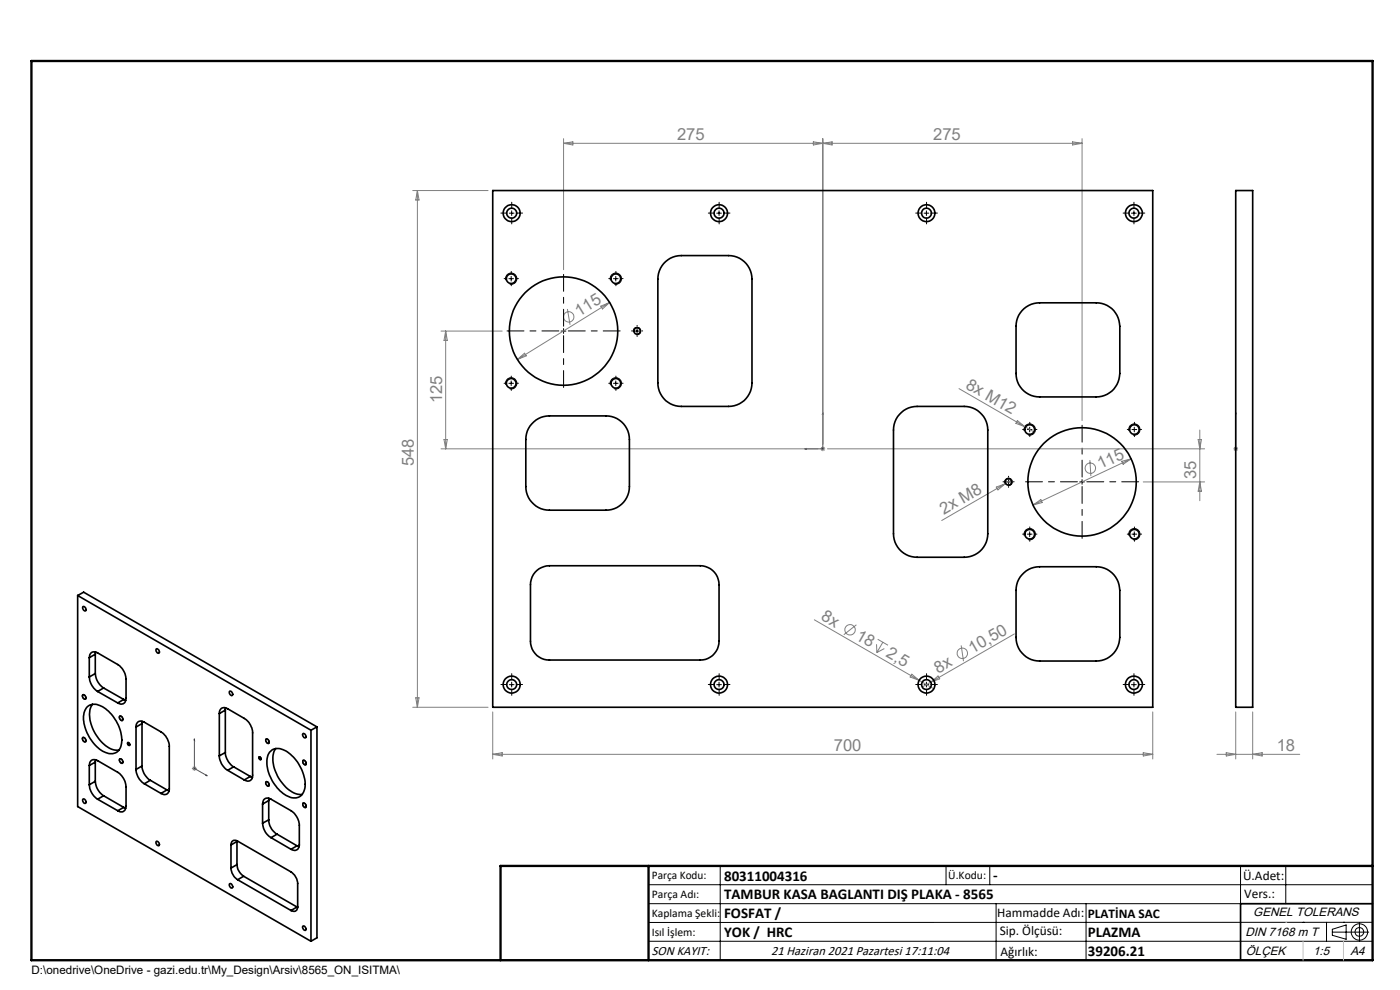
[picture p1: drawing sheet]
<svg xmlns="http://www.w3.org/2000/svg" width="297mm" height="210mm" viewBox="0 0 297 210" stroke-linecap="round" stroke-linejoin="round" font-family="sans-serif">
<g fill="none" stroke="#808080" stroke-width=".21">
<path d="M119.6 29.4v27.8M119.6 30.4h110M119.6 30.4l1.9-.3v.7zM172.5 30.1l2.1 .3-2.1 .4zM174.6 29.4v64.8M174.6 30.4l1.9-.3v.7zM227.5 30.1l2.1 .3-2.1 .4zM229.6 29.4v59.8M87.6 40.4h15.9M88.5 40.4v109.6M88.5 40.4l.4 2h-.7zM93.6 70.2h12.9"/>
<path d="M94.5 70.2v25M94.5 70.2l.4 2h-.7zM109.7 76.3l1.6-1.4 .4 .6zM120.4 65.5l.5 3.4M127.5 64.9l1.8-.7-1.5 1.3zM129.3 64.2l-19.6 12.1M93.6 95.2h79.9M94.2 93.2h.7l-.4 2zM174.1 95.2h.9M174.2 94.9l.7 .7M174.6 94.7v1M174.9 94.9l-.7 .7"/>
<path d="M175.5 95.2h80.1M203.4 82.4l14 8.1M215.8 89.2l1.6 1.3-1.9-.7zM217.4 90.5l2.1 1.2M231.2 97.6l.2 3.4M238 97.9l2-.6-1.7 1.2zM240 97.3l-20.9 9.8M254.2 93.2h.7l-.4 2zM254.5 91.2v15M261.7 95.2h.9M261.8 94.9l.7 .7M262.1 94.7v1"/>
<path d="M262.5 94.9l-.7 .7M211.3 103.3l2-.7-1.6 1.3zM213.3 102.6l-13.5 7.8M214.6 101.8l-1.3 .8M219.1 107.1l1.7-1.1 .3 .6zM242.5 102.2h13.1M254.5 102.2l.4 2h-.7zM172.8 131.5l22.2 12.8M181.7 132.5l-2.7 2.1M185.9 136.7l.1 1.7M186.2 135.6l2.2 1.3M187.3 136.2l-1.3 2.2"/>
<path d="M187.6 137.6l-1.6 .8M203.9 136.9l.5 3.4M215.2 134.5l-17.8 10.2M87.6 150h15.9M88.2 148h.7l-.4 2zM104.5 151v10M193.4 143l1.6 1.3-1.9-.7zM195 144.3l3.1 1.8M197.4 144.7l-1.7 1M197.4 144.7l1.6-1.3 .4 .6zM242.5 159.7l2 .3-2 .4zM244.5 151v10"/>
<path d="M260.1 159.7l2 .3-2 .4zM262.1 151v10M265.7 151v10M40.7 163h1M40.9 162.7l.7 .7M41.2 162.5v1M41.6 162.7l-.7 .7M104.5 160h140M104.5 160l2-.3v.7zM258.2 160h17.5M265.7 160l2.1-.3v.7z"/>
<circle cx="120.7" cy="67.2" r="1.12"/>
<circle cx="231.3" cy="99.3" r="1.1"/>
<circle cx="180.3" cy="133.6" r="1.11"/>
<circle cx="204.1" cy="138.6" r="1.11"/>
</g>
<g fill="none" stroke="#000" stroke-width=".21">
<path d="M107.3 59.4a1.2 1.2 0 0 1 1-1.5 1.2 1.2 0 0 1 1.3 1.3 1.2 1.2 0 0 1-1.5 1.1M108 59.1h.9M108.1 45.2h.9M108.4 58.6v1M108.5 44.7v1M129.5 59.4a1.2 1.2 0 0 1 1-1.5 1.2 1.2 0 0 1 1.3 1.3 1.2 1.2 0 0 1-1.5 1.1M130.1 59.1h1M130.6 58.6v1M152 45.2h1M152.5 44.7v1M196 45.2h1M196.5 44.7v1"/>
<path d="M240 45.2h1.1M240.6 44.7v1M119 70.2h1.1M119.6 69.7v1M134.4 70.4a.81 .81 0 0 1 .7-1 .81 .81 0 0 1 .9 .9 .81 .81 0 0 1-1.1 .7M134.7 70.2h.9M135.1 69.7v1M107.3 81.6a1.2 1.2 0 0 1 1-1.5 1.2 1.2 0 0 1 1.3 1.3 1.2 1.2 0 0 1-1.5 1.1M108 81.3h.9M108.4 80.8v1M129.5 81.6a1.2 1.2 0 0 1 1-1.5 1.2 1.2 0 0 1 1.3 1.3 1.2 1.2 0 0 1-1.5 1.1M130.1 81.3h1"/>
<path d="M130.6 80.8v1M217.3 91.4a1.2 1.2 0 0 1 1-1.5 1.2 1.2 0 0 1 1.3 1.3 1.2 1.2 0 0 1-1.5 1.1M217.9 91.1h1M218.4 90.6v1M239.5 91.4a1.19 1.19 0 0 1 1-1.5 1.19 1.19 0 0 1 1.3 1.3 1.19 1.19 0 0 1-1.5 1.1M240.1 91.1h1.1M240.6 90.6v1M213.2 102.4a.8 .8 0 0 1 .7-1 .8 .8 0 0 1 .9 .9 .8 .8 0 0 1-1.1 .7M213.4 102.2h1.1M214 101.7v1M217.3 113.6a1.2 1.2 0 0 1 1-1.5 1.2 1.2 0 0 1 1.3 1.3 1.2 1.2 0 0 1-1.5 1.1M217.9 113.3h1"/>
<path d="M218.4 112.8v1M229.1 102.2h.9M229.6 101.7v1M239.5 113.6a1.19 1.19 0 0 1 1-1.5 1.19 1.19 0 0 1 1.3 1.3 1.19 1.19 0 0 1-1.5 1.1M240.1 113.3h1.1M240.6 112.8v1M17.5 147.3a.63 .63 0 0 1 .7 .3 .63 .63 0 0 1-.1 .8 .74 .74 0 0 1-.6-1.1zM17.5 156.4a.63 .63 0 0 1 .7 .3 .63 .63 0 0 1-.1 .7 .74 .74 0 0 1-.6-1zM25.4 151.9a.65 .65 0 0 1 .6 .3 .65 .65 0 0 1-.1 .7 .76 .76 0 0 1-.5-1zM27.1 157.5l.1-.1a.44 .44 0 0 1 .2 .8l-.1-.1a.44 .44 0 0 1-.2-.6zM56.3 156.8a.59 .59 0 0 1 .7 .2 .59 .59 0 0 1 0 .8 .81 .81 0 0 1-.7-1zM108.1 145.2h.9"/>
<path d="M108.5 144.7v1M152 145.2h1M152.5 144.7v1M196 145.2h1M196.5 144.7v1M240 145.2h1.1M240.6 144.7v1M25.4 160.9a.65 .65 0 0 1 .6 .4 .65 .65 0 0 1-.1 .7 .8 .8 0 0 1-.5-1.1zM54.9 160.5a.35 .35 0 0 1 .5 .2 .35 .35 0 0 1-.2 .5l-.3-.4zM56.3 165.9a.59 .59 0 0 1 .7 .2 .59 .59 0 0 1 0 .7 .81 .81 0 0 1-.7-.9zM64.2 170.3a.64 .64 0 0 1 .7 .3 .64 .64 0 0 1-.1 .8 .76 .76 0 0 1-.6-1.1zM64.2 161.3a.61 .61 0 0 1 .7 .3 .61 .61 0 0 1-.1 .7 .75 .75 0 0 1-.6-1z"/>
<path d="M137.6 187.7h153.6M137.6 191.7h153.6M137.6 199.7h153.6M152.8 183.7v20M200.7 183.7v4M210 183.7v4M211.3 191.7v12M230.4 191.7v12M263.2 183.7v20M272.8 183.7v8M276.4 195.6h.1M281.4 195.6v4.1"/>
<path d="M282.6 197.7h7.8M282.6 197.1l3-.9v3l-3-.8zM285 195.6h.1M288.4 195.8v3.8M291.2 195.6l-153.6 .1"/>
<circle cx="288.4" cy="197.7" r="1.74"/>
<circle cx="288.4" cy="197.7" r=".93"/>
</g>
<path d="M170.7 95.2l.4-.1v.2zM174.6 87.5v7.7h-3.9M174.6 87.5v.4h-.2zM262.1 95.1v.2zM262.1 87.5v.4v-.4M262.1 95.2h.1M262.1 87.5v7.7M41.2 156.7l.1 .4zM41.2 156.7v6.3l2.8 1.6M43.7 164.4l.3 .2-.3-.1z" fill="none" stroke="#00f" stroke-width=".21"/>
<g fill="none" stroke="#000" stroke-width=".21" stroke-dasharray="15.2 1.3 1.3 1.3">
<path d="M107.5 59.1h-.6M107.6 45.2h-1.3M108.5 58.1v-.5M108.6 44.2v-1.3M108.6 46.2v1.3M109.5 59.1h.5M109.6 45.2h1.3M129.7 59.1h-.6M130.7 58.1v-.5M131.7 59.1h.5M151.6 45.2h-1.3M152.6 44.2v-1.3"/>
<path d="M152.6 46.2v1.3M153.6 45.2h1.3M195.6 45.2h-1.3M196.6 44.2v-1.3M196.6 46.2v1.3M197.6 45.2h1.3M239.6 45.2h-1.3M240.6 44.2v-1.3M240.6 46.2v1.3M241.6 45.2h1.3M108.5 60.1v.5M130.7 60.1v.5"/>
<path d="M134.2 70.2h-.2M135.2 69.2v-.2M135.2 71.2v.2M136.2 70.2h.1M107.5 81.3h-.6M108.5 80.3v-.5M108.5 82.3v.5M109.5 81.3h.5M129.7 81.3h-.6M130.7 80.3v-.5M130.7 82.3v.5M131.7 81.3h.5"/>
<path d="M217.5 91.1h-.6M218.5 90.1v-.5M218.5 92.1v.5M219.5 91.1h.5M239.7 91.1h-.6M240.7 90.1v-.5M240.7 92.1v.5M241.7 91.1h.5M213 102.2h-.2M214 101.2v-.2M214 103.2v.2M215 102.2h.1"/>
<path d="M217.5 113.3h-.6M218.5 112.3v-.5M218.5 114.3v.5M219.5 113.3h.5M239.7 113.3h-.6M240.7 112.3v-.5M240.7 114.3v.5M241.7 113.3h.5M107.6 145.2h-1.3M108.6 144.2v-1.3M108.6 146.2v1.3M109.6 145.2h1.3"/>
<path d="M151.6 145.2h-1.3M152.6 144.2v-1.3M152.6 146.2v1.3M153.6 145.2h1.3M195.6 145.2h-1.3M196.6 144.2v-1.3M196.6 146.2v1.3M197.6 145.2h1.3M239.6 145.2h-1.3M240.6 144.2v-1.3M240.6 146.2v1.3M241.6 145.2h1.3"/>
</g>
<path d="M118.6 70.2h-11M119.6 69.2v-11M119.6 71.2v11M120.6 70.2h11M228.6 102.2h-11M229.6 101.2v-11M229.6 103.2v11M230.6 102.2h11" fill="none" stroke="#000" stroke-width=".21" stroke-dasharray="15.2 1.3 1.3 1.3" stroke-dashoffset="11.6"/>
<path d="M106.2 203.7h185" fill="none" stroke="#000" stroke-width=".25"/>
<path d="M291.2 191.7h-28v12" fill="none" stroke="#000" stroke-width=".35"/>
<path d="M6.7 12.9h284.5v190.8h-284.5zM137.6 183.7v20M291.2 183.7h-185v20" fill="none" stroke="#000" stroke-width=".5"/>
<path d="M272.8 195.6h.1M276.4 199.7v4M285 199.7v4" fill="none" stroke="#c0c0c0" stroke-width=".21"/>
<g fill="#00f">
<path d="M170.7 95.2l.4 .1v-.2zM174.6 87.5l-.2 .4h.2z"/>
<path d="M262.1 95.1v.2zM262.1 87.5v.4z"/>
<path d="M43.7 164.4l.3 .2-.3-.1zM41.2 156.7l.1 .4z"/>
</g>
<g fill="none" stroke="#000" stroke-width=".35">
<path d="M104.5 40.4h140v109.6h-140zM141.2 55.5l1-.7 1.7-.6h10.7a5 5 0 0 1 4.9 5v22a5 5 0 0 1-4.9 5h-10.1a4.9 4.9 0 0 1-4.9-5v-22.6l.5-1.7zM262.1 40.4h3.6v109.6h-3.6zM216.8 65.9l1.4-1.1 1.8-.5 12.6-.1a5 5 0 0 1 5 5v10a5 5 0 0 1-5 5h-12a5 5 0 0 1-5.1-5l.1-10.6 .5-1.7zM113.2 89.5l1.6-1 1.2-.2 12.6-.1a5 5 0 0 1 4.9 5v10a5 5 0 0 1-4.9 5h-12a5 5 0 0 1-5.1-5l.1-10.6 .5-1.7zM190.8 87.9l1.4-1.1 1.8-.6h10.5a5 5 0 0 1 5 5v22a5 5 0 0 1-5 5h-9.9a5 5 0 0 1-5.1-5v-22l.4-1.7zM16.5 126.3l1.2-.7 49.5 28.6M16.5 126.3l49.5 28.6M16.5 126.3v44.8l49.5 28.6M17.6 128.7a.49 .49 0 0 1 .6 .3 .49 .49 0 0 1-.2 .6l-.4-.5zM18.9 139.5a1.08 1.08 0 0 1 .6-1.1 1.08 1.08 0 0 1 1.2 .1l4.3 2.5a4 4 0 0 1 1.7 3v4.1a1.08 1.08 0 0 1-.5 1.1 1.08 1.08 0 0 1-1.2-.1M18.9 139.5v4.1"/>
<path d="M20.2 138.8l-1.3 .7M20.2 138.8v4.1M20.3 138.3l-.1 .5M33.1 137.7a.52 .52 0 0 1 .6 .2 .52 .52 0 0 1-.1 .7l-.2-.1a.71 .71 0 0 1-.3-.8zM113.9 121l1.5-.8 1.2-.2h32a4 4 0 0 1 3.9 4v12a4 4 0 0 1-3.9 4h-32a3.9 3.9 0 0 1-4.1-4l.1-12.5a4 4 0 0 1 1.3-2.5zM216.8 121.9l1.4-1.1 1.8-.5 12.6-.1a5 5 0 0 1 5 5v10a5 5 0 0 1-5 5h-12a5 5 0 0 1-5.1-5l.1-10.6 .3-1.2zM17.6 147.4a.52 .52 0 0 1 .5 .3 .52 .52 0 0 1-.1 .6 .63 .63 0 0 1-.4-.9zM17.6 156.5a.52 .52 0 0 1 .5 .3 .52 .52 0 0 1-.1 .6 .63 .63 0 0 1-.4-.9zM18.5 150a2.78 2.78 0 0 1 3.6 .1 8.4 8.4 0 0 1 3.6 7.9 2.29 2.29 0 0 1-3.6 1.5 8.6 8.6 0 0 1-4.3-8.2zM18.9 143.6a4 4 0 0 0 1.8 3.1M19.6 149.4a5.4 5.4 0 0 0 .2 5.4 7.2 7.2 0 0 0 4.8 4.3h.6M20.2 142.9a4 4 0 0 0 1.8 3"/>
<path d="M20.2 142.9l-1.3 .7M20.7 146.7l4.3 2.4M22 145.9l-1.3 .8M22 145.9l4.2 2.5M25.4 151.9a.51 .51 0 0 1 .6 .3 .51 .51 0 0 1-.1 .6h-.2a.61 .61 0 0 1-.3-.9zM26.2 148.4l.5 .2M26.2 148.4l-1.2 .7M27.1 157.5h.2a.3 .3 0 0 1 .2 .3 .3 .3 0 0 1-.2 .3l-.2-.2zM28.9 154.2a1.07 1.07 0 0 1 .5-1.1 1.07 1.07 0 0 1 1.2 .1l3.5 2a4 4 0 0 1 1.8 3.1v9a1.07 1.07 0 0 1-.5 1.1 1.07 1.07 0 0 1-1.3-.1M28.9 154.2v9M30.1 153.5l-1.2 .7M30.1 153.5v9"/>
<path d="M30.2 153l-.1 .5M46.5 151.4a1.07 1.07 0 0 1 .5-1.2 1.07 1.07 0 0 1 1.3 .1l3.5 2.1a3.8 3.8 0 0 1 1.8 3.1v8.9a1.07 1.07 0 0 1-.5 1.2 1.07 1.07 0 0 1-1.3-.2M46.5 151.4v8.9M47.8 159.6a4 4 0 0 0 1.8 3.1M47.8 150.6l-1.3 .8M47.8 159.6l-1.3 .7M47.8 150.6v9M47.9 150.2l-.1 .4M48.7 146.7a.53 .53 0 0 1 .6 .2 .53 .53 0 0 1-.1 .7l-.4-.4zM56.4 156.9a.46 .46 0 0 1 .6 .2 .46 .46 0 0 1-.2 .6l-.3-.4zM57.2 159.6a2.73 2.73 0 0 1 3.8-.1 8.6 8.6 0 0 1 3.6 7.9 2.29 2.29 0 0 1-3.6 1.5 8.4 8.4 0 0 1-4.2-8.6zM58.5 158.8a5.8 5.8 0 0 0 .3 5.8 6.7 6.7 0 0 0 5 3.9h.3"/>
<path d="M64.2 155.7a.51 .51 0 0 1 .6 .2 .51 .51 0 0 1-.1 .6l-.5-.4zM66 154.9v44.8M67.2 154.2l-1.2 .7M67.2 154.2v44.7l-1.2 .8M17.6 169.5a.49 .49 0 0 1 .6 .3 .49 .49 0 0 1-.2 .6l-.4-.4zM18.9 162.4a1.08 1.08 0 0 1 .6-1.2 1.08 1.08 0 0 1 1.2 .2l4.3 2.4a4 4 0 0 1 1.7 3.1v4a1.08 1.08 0 0 1-.5 1.2 1.08 1.08 0 0 1-1.2-.1M18.9 166.5a4 4 0 0 0 1.8 3M18.9 162.4v4.1M20.2 165.7a4 4 0 0 0 1.8 3.1M20.2 161.7v4M20.2 161.7l-1.3 .7M20.2 165.7l-1.3 .8"/>
<path d="M20.3 161.2l-.1 .5M20.7 169.5l4.3 2.5M22 168.8l-1.3 .7M22 168.8l4.2 2.5M25.4 161.1a.48 .48 0 0 1 .6 .2 .48 .48 0 0 1-.1 .6l-.5-.4zM26.2 171.3l.5 .1M26.2 171.3l-1.2 .7M28.9 163.2v.3a3.9 3.9 0 0 0 1.7 2.8M30.1 162.5a3.8 3.8 0 0 0 1.8 3M30.1 162.5l-1.2 .7M30.6 166.3l3.5 2M31.9 165.5l-1.3 .8"/>
<path d="M31.9 165.5l3.5 2.1M33.1 178.5a.52 .52 0 0 1 .6 .3 .52 .52 0 0 1-.1 .6l-.5-.4zM35.4 167.6l.5 .2M35.4 167.6l-1.3 .7M46.5 160.3a3.7 3.7 0 0 0 1.8 3.1M48.3 163.4l3.5 2M49 179.2a.87 .87 0 0 1 .4-.9 .87 .87 0 0 1 1 .1l11.3 6.6a3.3 3.3 0 0 1 1.4 2.4v4.9a.87 .87 0 0 1-.4 .9 .87 .87 0 0 1-1-.1M49 179.2v4.9M49.6 162.7l-1.3 .7M49.6 162.7l3.5 2M50.3 178.5l-1.3 .7M50.3 178.4v5"/>
<path d="M53.1 164.7l.5 .2M53.1 164.7l-1.3 .7M54.9 160.6a.32 .32 0 0 1 .4 .1 .32 .32 0 0 1-.1 .4l-.3-.2zM55.7 170.6a1.1 1.1 0 0 1 .5-1.2 1.1 1.1 0 0 1 1.3 .1l4.2 2.5a4 4 0 0 1 1.8 3v4.1a1.08 1.08 0 0 1-.5 1.2 1.08 1.08 0 0 1-1.3-.1M55.7 174.6a3.9 3.9 0 0 0 1.8 3.1M55.7 170.6v4M56.4 165.9a.46 .46 0 0 1 .6 .2 .46 .46 0 0 1-.2 .6l-.3-.3zM57 173.9a3.8 3.8 0 0 0 1.8 3M57 169.8l-1.3 .8M57 173.9l-1.3 .7M57 169.8v4.1M57 169.3v.5"/>
<path d="M57.5 177.7l4.2 2.5M58.8 176.9l-1.3 .8M58.8 176.9l4.2 2.5M63 179.4l.4 .2M63 179.4l-1.3 .8M64.3 170.4a.53 .53 0 0 1 .5 .3 .53 .53 0 0 1 0 .6 .63 .63 0 0 1-.5-.9zM64.3 161.3a.55 .55 0 0 1 .6 .3 .55 .55 0 0 1-.1 .6 .67 .67 0 0 1-.5-.9zM48.7 187.5a.53 .53 0 0 1 .6 .3 .53 .53 0 0 1-.1 .6l-.4-.3zM49 184.1a3.3 3.3 0 0 0 1.4 2.5M50.3 183.4a3.3 3.3 0 0 0 1.4 2.5M50.3 183.4l-1.3 .7M50.4 186.6l11.3 6.5"/>
<path d="M51.7 185.9l-1.3 .7M51.7 185.9l11.3 6.5M63 192.4l-1.3 .7M63 192.4l.1 .1M64.2 196.5a.53 .53 0 0 1 .6 .2 .53 .53 0 0 1-.1 .7l-.5-.5z"/>
<circle cx="108.4" cy="59.1" r="1.03"/>
<circle cx="108.5" cy="45.2" r="1.06"/>
<circle cx="108.5" cy="45.2" r="1.8"/>
<circle cx="130.6" cy="59.1" r="1.03"/>
<circle cx="152.5" cy="45.2" r="1.06"/>
<circle cx="152.5" cy="45.2" r="1.79"/>
<circle cx="196.5" cy="45.2" r="1.06"/>
<circle cx="196.5" cy="45.2" r="1.79"/>
<circle cx="240.5" cy="45.2" r="1.05"/>
<circle cx="240.6" cy="45.2" r="1.81"/>
<circle cx="119.6" cy="70.2" r="11.5"/>
<circle cx="135.2" cy="70.2" r=".68"/>
<circle cx="108.4" cy="81.3" r="1.03"/>
<circle cx="130.6" cy="81.3" r="1.03"/>
<circle cx="218.4" cy="91.1" r="1.03"/>
<circle cx="240.6" cy="91.1" r="1.03"/>
<circle cx="213.9" cy="102.2" r=".69"/>
<circle cx="218.4" cy="113.3" r="1.03"/>
<circle cx="229.6" cy="102.2" r="11.5"/>
<circle cx="240.6" cy="113.3" r="1.03"/>
<circle cx="108.5" cy="145.2" r="1.8"/>
<circle cx="108.6" cy="145.2" r="1.05"/>
<circle cx="152.5" cy="145.2" r="1.79"/>
<circle cx="152.6" cy="145.2" r="1.05"/>
<circle cx="196.5" cy="145.2" r="1.79"/>
<circle cx="196.5" cy="145.2" r="1.05"/>
<circle cx="240.5" cy="145.2" r="1.04"/>
<circle cx="240.6" cy="145.2" r="1.81"/>
</g>
<g font-size="3.5" fill="#808080">
<text x="143.6" y="29.6">275</text>
<text x="198" y="29.6">275</text>
<text x="122.8" y="67.2" transform="rotate(-32 122.8 67.2)">115</text>
<text x="204.7" y="82.3" transform="rotate(30 204.7 82.3)">8x M12</text>
<text x="93.8" y="85.5" transform="rotate(-90 93.8 85.5)">125</text>
<text x="87.8" y="98.9" transform="rotate(-90 87.8 98.9)">548</text>
<text x="233.5" y="99.6" transform="rotate(-25 233.5 99.6)">115</text>
<text x="253.8" y="101.6" transform="rotate(-90 253.8 101.6)">35</text>
<text x="200.3" y="109.2" transform="rotate(-30 200.3 109.2)">2x M8</text>
<text x="174" y="131.3" transform="rotate(30 174 131.3)">8x</text>
<text x="181.3" y="135.5" transform="rotate(30 181.3 135.5)">18</text>
<text x="187.8" y="139.2" transform="rotate(30 187.8 139.2)">2,5</text>
<text x="199" y="142.9" transform="rotate(-30 199 142.9)">8x</text>
<text x="206.3" y="138.7" transform="rotate(-30 206.3 138.7)">10,50</text>
<text x="176.9" y="159.2">700</text>
<text x="270.9" y="159.2">18</text>
</g>
<g font-size="3.2">
<text x="153.6" y="186.8">80311004316</text>
<text x="153.6" y="190.8">TAMBUR KASA BAGLANTI DIŞ PLAKA - 8565</text>
<text x="210.7" y="186.6">-</text>
<text x="153.6" y="194.8">FOSFAT /</text>
<text x="153.6" y="198.8">YOK / HRC</text>
<text x="230.8" y="198.7">PLAZMA</text>
<text x="230.8" y="202.8">39206.21</text>
</g>
<g font-size="2.8">
<text x="263.7" y="186.7">Ü.Adet:</text>
<text x="263.9" y="190.5">Vers.:</text>
<text x="211.5" y="194.5">Hammadde Adı:</text>
<text x="230.8" y="194.7">PLATİNA SAC</text>
<text x="138.3" y="202.6">SON KAYIT:</text>
<text x="163.6" y="202.6">21 Haziran 2021 Pazartesi 17:11:04</text>
<text x="212.1" y="198.4">Sip. Ölçüsü:</text>
<text x="212.2" y="202.7">Ağırlık:</text>
</g>
<g font-size="2.6">
<text x="265.9" y="194.4">GENEL TOLERANS</text>
<text x="264.2" y="198.5">DIN 7168 m T</text>
<text x="264.3" y="202.6">ÖLÇEK</text>
<text x="278.5" y="202.6">1:5</text>
<text x="286.5" y="202.6">A4</text>
</g>
<g font-size="2.5">
<text x="138.3" y="186.4">Parça Kodu:</text>
<text x="138.3" y="190.5">Parça Adı:</text>
<text x="201.2" y="186.5">Ü.Kodu:</text>
<text x="138.3" y="194.5">Kaplama Şekli:</text>
<text x="138.3" y="198.6">Isıl İşlem:</text>
<text x="6.7" y="206.7">D:\onedrive\OneDrive - gazi.edu.tr\My_Design\Arsiv\8565_ON_ISITMA\</text>
</g>
</svg>
